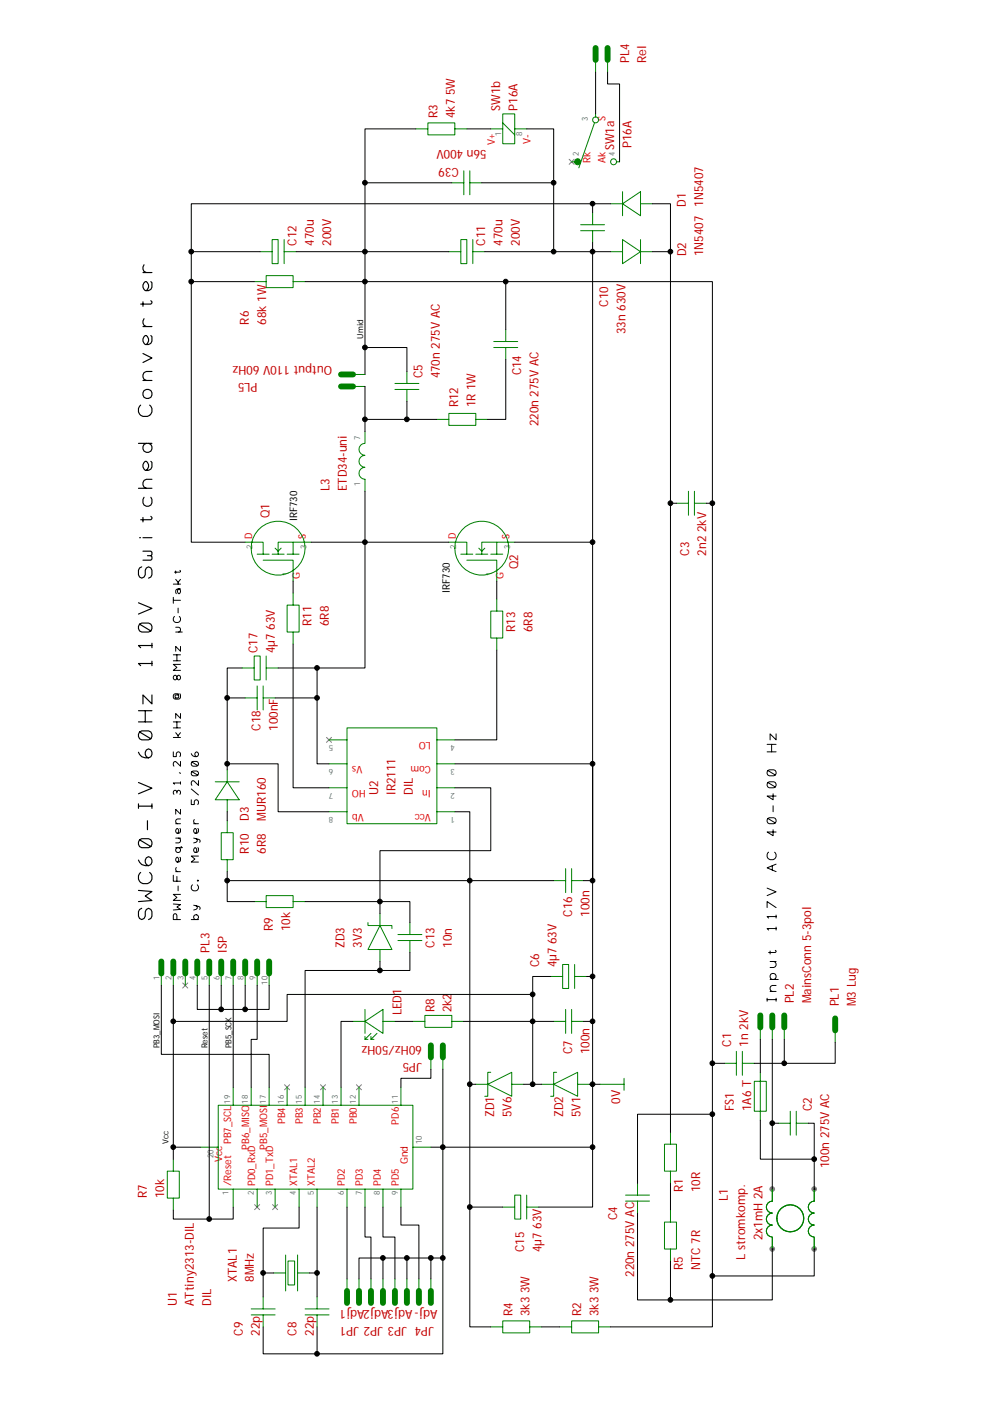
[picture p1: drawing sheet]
<svg xmlns="http://www.w3.org/2000/svg" width="210mm" height="297mm" viewBox="0 0 210 297" stroke-linecap="round" stroke-linejoin="round" font-family="sans-serif">
<g fill="none" stroke="#000" stroke-width=".24">
<path d="M30.3 57.8h1.9M30.5 56.1a1 1 0 0 0 .5 1.7M32 59.7l.2 .2v1l-.2 .5-.5 .2h-.7a1.04 1.04 0 0 1-.5-1 1.04 1.04 0 0 1 .7-.9 1.17 1.17 0 0 1 0 1.9M30.3 75l1.9 .9-1.9 1M30.3 64v.9M30.3 69.2h1.9M30.5 67.6a1.02 1.02 0 0 0 .5 1.6M32 71.1l.2 .3v.9l-.2 .5-.5 .2h-.7a1.04 1.04 0 0 1-.5-1 1.04 1.04 0 0 1 .7-.9 1.17 1.17 0 0 1 0 1.9M32 63.8l.2 .2-.2 .5h-2.2M32.2 78.8h-1.2a.98 .98 0 0 0-.7 .9 .98 .98 0 0 0 .7 1M29.4 94h2.8M29.8 85.9a1.37 1.37 0 0 0 .5 2.4h1a1.36 1.36 0 0 0 .9-1.1 1.36 1.36 0 0 0-.5-1.3"/>
<path d="M30.3 80.7h1.9M31 94a.98 .98 0 0 0-.5 1.5 .98 .98 0 0 0 1.6 0 .98 .98 0 0 0-.6-1.5M32 97.8l.2 .2v1l-.2 .5-.5 .2h-.7a1.04 1.04 0 0 1-.5-1 1.04 1.04 0 0 1 .7-.9 1.17 1.17 0 0 1 0 1.9M29.4 103.5h2.8M29.6 114h.1M30.3 116.9h1.7l.2 .2v.5l-.2 .2M30.3 114h1.9M30.3 109.7v1M30.5 105.4l-.2 .5v.7a.98 .98 0 0 0 1 .8 .98 .98 0 0 0 .9-.8v-.7l-.2-.5M31.3 117.8h.7l.2 .2v.5l-.2 .3h-1.7M32 109.5l.2 .2v.3l-.2 .2h-2.2M32.2 101.6h-1.2a.98 .98 0 0 0-.7 1 .98 .98 0 0 0 .7 .9"/>
<path d="M29.4 127.8l2.8 1.2-2.8 1.2M29.6 132.3l2.4 1.5-.5 .2h-1.4a.99 .99 0 0 1-.8-.9 .99 .99 0 0 1 .8-1h1.4a1.01 1.01 0 0 1 .5 1.7M30.1 120.2l-.5 .2-.2 .5v1l.2 .4 .5 .3 .4-.3 .3-.4v-1l.2-.5 .5-.2 .5 .2 .2 .5v1l-.2 .4-.5 .3M32.2 136.9h-2.8l.4 .4M32.2 136.4v.9M29.4 159.5a1.73 1.73 0 0 0 2.6 .9 1.02 1.02 0 0 0-.5-1.6 .99 .99 0 0 0-.7 .9 .99 .99 0 0 0 .7 1M29.4 153.1h2.8M29.4 150.7h2.8M29.6 155.2l2.4 1.4-.5 .3h-1.4a.99 .99 0 0 1-.8-1 .99 .99 0 0 1 .8-.9h1.4a1.02 1.02 0 0 1 .5 1.6M30.8 150.7v2.4M32.2 147.3v1.9l-1.9-1.9v1.9M32.2 140.7h-2.8l.4 .4"/>
<path d="M32.2 140.2v.9M29.4 165.9l2.8 1.2-2.8 1.2M29.4 170.9h2.8M29.4 170.4v1M29.6 178.1l2.4 1.4-.5 .2h-1.4a.99 .99 0 0 1-.8-.9 .99 .99 0 0 1 .8-1h1.4a1.02 1.02 0 0 1 .5 1.7M31.3 174v1.9M32.2 170.4v1M29.4 188.8l2.8 .2-1.4 1 1.4 .9-2.8 .3M29.4 182.4a1.73 1.73 0 0 0 2.6 .9 1.02 1.02 0 0 0-.5-1.7 .99 .99 0 0 0-.7 1 .99 .99 0 0 0 .7 .9M29.8 185a1.36 1.36 0 0 0-.5 1.3 1.36 1.36 0 0 0 1 1h1a1.34 1.34 0 0 0 .9-1 1.34 1.34 0 0 0-.5-1.3M30.1 192.6l-.5 .2-.2 .5v.9l.2 .5 .5 .3 .4-.3 .3-.5v-.9l.2-.5 .5-.2 .5 .2 .2 .5v.9l-.2 .5-.5 .3"/>
<circle cx="31.3" cy="83.5" r=".99"/>
</g>
<g fill="none" stroke="#000" stroke-width=".21">
<path d="M126.3 15.3v8.9M128.8 15.3v2.5h2.6v16.5M88.2 27.3h-10.8v11.5M95.8 38.8h-18.4v14.6h17.8M99 27.3h5.1M102.2 38.8h15.2v14.6M111.7 27.3h5.7v11.5M40.6 59.7v55.3h11.4M40.6 53.4h14.6M40.6 59.7h13.3M40.6 53.4v6.3M62.8 53.4h14.6v6.3"/>
<path d="M64.7 59.7h12.7M77.4 59.7h29.8v10.2M77.4 59.7v19.7M102.8 53.4h26.7M107.2 59.7h43.8v47h-1.2M125.6 45.1v-1.9h-85v10.2M125.6 51.5v135.2M125.6 43.2h3.9M138.3 43.2h3.9v10.2h-3.9M142.2 53.4v53.3M77.4 73.7h8.9v5.1M107.2 76.2v12.7h-3.8"/>
<path d="M77.4 81.9v7M86.3 88.9h-8.9v2.6M86.3 85.1v3.8h6.3M66 115h29.2M77.4 104.2v37.4h-18.4M109.1 115h16.5M143.4 106.7h-1.2v133.4M151 106.7v118.7h2.6M36.7 138.8h1.6M36.7 127.3h1.6M36.7 126.6v1.3M36.7 123.8h1.6"/>
<path d="M37 130.7a.72 .72 0 0 0-.3 .7 .72 .72 0 0 0 .6 .6h.5a.72 .72 0 0 0 .5-.6 .72 .72 0 0 0-.3-.7M37.3 133h.6a.52 .52 0 0 1 .4 .5 .52 .52 0 0 1-.4 .5M37.3 122.8l.5 .7v.3M37.3 134h1.4M37.3 121.1v.5M37.5 138.8v1.3M37.8 128.9v1M37.9 124.9a.56 .56 0 0 0-.3 .5 .56 .56 0 0 0 .4 .5 .62 .62 0 0 0 0-1l-.6 .1-.1 .2 .1 .7M38 124.9h.3M38.1 120.9l.2 .2-.2 .2h-1.1M38.3 137.1v1l-1-1v1M38.3 122.8l-.5 .7"/>
<path d="M62.1 136.5v30.5h7.7M62.1 123.2v2.6M105.3 137.8v19.1h-8.9M105.3 123.2v3.8M36.7 159.4v1h.7v-.6l.4-.4 .3 .1 .2 .3-.2 .6M36.7 156.4h1.6M36.7 154.3h1.6M36.7 153.1h1.6M36.7 140.1h1.6M37.3 155.3l.5 .7v.4M37.5 143.5l.4-.3a.52 .52 0 0 1 .4 .5 .52 .52 0 0 1-.4 .5l-.4-.4-.4 .4a.52 .52 0 0 1-.4-.5 .52 .52 0 0 1 .4-.5l.3 .1 .1 .5M37.5 153.1v1.2"/>
<path d="M38.1 147.1l.2 .2-.2 .8-.2 .1-1-.1-.2-.3 .2-.6 .2-.1 .8 .1-.8 .3 .2 .5 .6-.2-.1-.5M38.3 151.3v1l-1-1v1M38.3 140.9h-1.6l.8 .6-.8 .6h1.6M38.3 155.3l-.5 .7M40.6 159.8a.84 .84 0 0 0 .6 .6 .84 .84 0 0 0 .9-.4l-.2-.5-.2-.1a.52 .52 0 0 0-.4 .5 .52 .52 0 0 0 .4 .5M48.2 148h3.8M51.4 141.6h-3.2v20.3M58.3 148h8.9M67.2 141.6v20.3h2.6M162.6 159.4h1.9M162.6 157.8h1.9M163.6 157.8v1.6"/>
<path d="M164.5 155.6v1.3l-1.2-1.3v1.3M37.3 177.7h1M37.3 174.6h1M37.5 168.2l.1-.5 .3-.2a.54 .54 0 0 1 .2 .9M37.5 167.9l-.4-.4a.54 .54 0 0 0-.2 .9M37.6 179.7a.52 .52 0 0 0-.3 .8 .52 .52 0 0 0 .9 0 .52 .52 0 0 0-.3-.8M37.9 177.7a.52 .52 0 0 1 .4 .5 .52 .52 0 0 1-.4 .5h-.6M38 163.9l.3 .1M38.1 175.7l.2 .1-.2 .8-.6 .1a.56 .56 0 0 1-.3-.6 .56 .56 0 0 1 .4-.4 .62 .62 0 0 1 0 1M38.3 173.6h-.7a.52 .52 0 0 0-.4 .5 .52 .52 0 0 0 .4 .5M38.3 171.6v1l-1-1v1M38.3 166h-1.6l.3 .3"/>
<path d="M38.3 161.4v1.1l-1.2-1.1-.4 .4 .2 .7M38.3 165.8v.5M38.4 179.5l.3 .2h-1.4M40.6 169.6v1h.6v-.7l.4-.3 .3 .1 .2 .2-.2 .7M40.6 167.3l1.5 1.3M40.7 163.6l1.2 .8-1 .1a.52 .52 0 0 1-.4-.5 .52 .52 0 0 1 .4-.5h.8a.52 .52 0 0 1 .2 .9M40.7 161.6l1.2 .7-1 .2a.52 .52 0 0 1-.4-.6 .52 .52 0 0 1 .4-.5h.8a.52 .52 0 0 1 .2 .9M41.1 177.7l.5 .1 .2 .3v.2l-.2 .3-.5 .1M41.1 174.6h1M41.2 173.8a.54 .54 0 0 0 .2 .8M41.6 177.8l.7 .3 .2 .2-.2 .3M41.9 179.7l.2 .2-.2 .7-.6 .1a.56 .56 0 0 1-.3-.5 .56 .56 0 0 1 .4-.5 .62 .62 0 0 1 0 1"/>
<path d="M41.9 175.7l.2 .1-.2 .8-.6 .1a.56 .56 0 0 1-.3-.6 .56 .56 0 0 1 .4-.4 .62 .62 0 0 1 0 1M42.1 165.5v1l-1.2-1-.3 .4 .1 .6M48.2 161.9h10.8v10.2h10.8M48.2 161.9v1.3M48.2 172.1v1.9M96.4 172.1h3.2v14.6h17.8M96.4 167h7.7v13.4h-23.5v10.8h-15.9M96.4 161.9h29.2M162.8 173.5l1.6 1-.3 .1h-1a.66 .66 0 0 1-.5-.6 .66 .66 0 0 1 .5-.6h1a.65 .65 0 0 1 .3 1.1M162.8 165.9l1.6 1-.3 .1h-1a.66 .66 0 0 1-.5-.6 .66 .66 0 0 1 .5-.6h1a.66 .66 0 0 1 .3 1.1M162.8 163.4l1.6 .9-.3 .2h-1a.66 .66 0 0 1-.5-.6 .66 .66 0 0 1 .5-.7h1a.65 .65 0 0 1 .3 1.1M163.9 175.9v1.3l-1.3-.8h1.9"/>
<path d="M163.9 168.3v1.3l-1.3-.8h1.9M163.9 170.8v1.3M36.7 191.7l1.6 .1-.8 .5 .8 .5-1.6 .1M36.7 185.6v1.2h1.6M37.3 184.8h1M37.4 183.9a.54 .54 0 0 0 .2 .9M37.5 195v-.9l-.4-.4-.4 .4v.9h1.6M37.5 185.8v1M37.8 187.9v1M38.1 181.8l.2 .1-.2 .7-.6 .2a.56 .56 0 0 1-.3-.6 .56 .56 0 0 1 .4-.4 .62 .62 0 0 1 0 1M38.3 189.6h-1.6l.8 .7-.8 .6h1.6M40.6 195h1.5"/>
<path d="M40.8 187.6a.72 .72 0 0 0-.3 .7 .72 .72 0 0 0 .6 .6h.5a.72 .72 0 0 0 .5-.6 .72 .72 0 0 0-.3-.7M41.1 191.9l.5 .1 .2 .3v.3l-.2 .2-.5 .1M41.4 195a.52 .52 0 0 1-.3-.8 .52 .52 0 0 1 .9 0 .52 .52 0 0 1-.3 .8M41.6 192l.7 .3 .2 .3-.2 .2M41.9 186.6l.2 .1-.2 .1zM42.1 181.5h-1.5l.7 .6-.7 .7h1.5M48.2 184.8v1.9M53.9 191.2h-5.7v-4.5h51.4v43.2h1.3M80.6 193.7v-2.5h6.3v4.4M123.7 186.7h1.9M125.6 186.7v-24.8v45.1M162.6 192.4v-1.2l1.9 1.2"/>
<path d="M162.6 188.3l1.9 .8-1.9 .8M163 180.7a.91 .91 0 0 0-.4 .9 .91 .91 0 0 0 .7 .7h.6a.91 .91 0 0 0 .7-.7 .91 .91 0 0 0-.4-.9M163.7 183.5v1M164.5 196.9h-1.9l.4 .3M164.5 194.3h-1.9l.4 .3M164.5 183.2l-1.9 .8 1.9 .8M164.5 194v.6M164.5 196.6v.6M34.2 208.9v14.6h22.9v7M36.7 208.9v7.7M41.8 208.9v5.1h10.2M44.4 208.9v49.6"/>
<path d="M46.9 208.9v5.1M49.4 208.9v21.6M52 208.9v5.1M54.5 208.9v11.5h-1.2v10.1M57.1 208.9v5.1h-5.1M74.8 216.6h-2.5v13.9M80.6 203.9v1.9h-15.9v24.7M83.7 216.6h3.8M86.9 202v3.8h-6.3M98.3 216.6h19.1M112.9 210.8h-52v5.8h-24.2v26.6M112.9 210.8v19.1h-1.9"/>
<path d="M116.8 207h-3.9v3.8M124.4 207h1.2M125.6 207v9.6h-1.9M125.6 216.6v26.6M162.6 211.9h1.9M162.6 211.6v.7M163.3 210.2h1.2M163.3 207.7h1.7M163.3 203.9h1.2M163.3 201.6v.7M164.1 203.9a.65 .65 0 0 1 .5 .6 .65 .65 0 0 1-.5 .6h-.8M164.4 201.5l.1 .1-.1 .4h-1.4"/>
<path d="M164.5 208.9h-.8a.66 .66 0 0 0-.4 .7 .66 .66 0 0 0 .4 .6M164.5 211.6v.7M91.4 226.7v1.9h-6.4v1.9M93.9 226.7v16.5h31.7M99.6 229.9v26M112.9 229.9h2M125 229.9h2.2M151 236.2h-15.8v14.6M151 236.2v45.1h-21.5M151 225.4v10.8M161.2 237.5v8.3h11.4M161.2 220.4v7"/>
<path d="M163.7 220.4v31.7M163.7 238.1h1.3M166.3 220.4v5h-6.4M171.4 238.1h1.2v7.7M177.1 221v4.4h-10.8M42.5 243.2h-5.8v2.6M49.4 255.9v2.6h-12.7v-1.9M63.4 255.9v4.5h-7.6v9.5h2.2M67.2 255.9v14h-1.6M73.6 255.9v15.3M77.4 255.9v6.4h1.3v8.9M81.2 255.9v6.4h2.5v8.9"/>
<path d="M85 255.9v3.8h3.8v11.5M91.4 243.2h2.5v23.5M99.6 255.9v25.4h4.5M99.6 255.9h7M125.6 243.2v12.7h-11.4M135.2 257.2v18.4h7M142.2 250.8v5.8M172.6 252.1h.1M172.6 245.8v6.3M55.8 269.9v5.1M67.2 269.9v5.1M81.2 266.7h-5.1v4.5"/>
<path d="M86.3 266.7h-5.1v4.5M91.4 266.7h-5.1v4.5M93.9 266.7h-2.5v4.5M93.9 266.7v20.3h-38.1v-5.7M163.7 264.8v10.8h-21.5v-8.2M163.7 264.8h.1M172.6 264.8v5.7h-21.6M172.6 264.8h.1M67.2 281.3v5.7M114.9 281.3h3.8"/>
<circle cx="163.9" cy="207" r=".66"/>
</g>
<g fill="none" stroke="#008000" stroke-width=".21">
<path d="M126.3 12.7v2.6M128.8 12.7v2.6M88.2 27.3h2.5M90.7 26.1h5.7v2.5h-5.7zM95.8 38.8h2.5M96.4 27.3h2.6M98.3 36.2v5.1M99.6 36.2v5.1M99.6 38.8h2.6M104.1 27.3h2.5M106.6 24.2h2.5v6.3h-2.5zM106.6 26.1l2.5 2.5"/>
<path d="M109.1 27.3h2.6M121.2 34.3h.6a.64 .64 0 0 0 .9 .6 .64 .64 0 0 0 .3-1 .64 .64 0 0 0-1.1 .1l-.1 .3M126.1 26l-3.4 9.6M126.3 24.2v.6a.64 .64 0 0 0-.6 .8 .64 .64 0 0 0 1 .3 .64 .64 0 0 0-.1-1l-.3-.1M130.7 34.3a.64 .64 0 0 1-.8 .6 .64 .64 0 0 1-.3-1 .64 .64 0 0 1 1 .1l.1 .3h.7M53.9 59.7h2.5M55.2 53.4h2.5M56.4 58.4h5.7v2.6h-5.7zM57.7 50.8h1.3v5.1h-1.3zM60.2 50.8v5.1M60.2 53.4h2.6M62.1 59.7h2.6"/>
<path d="M95.2 53.4h2.5M97.7 50.8h1.3v5.1h-1.3zM100.2 53.4h2.6M100.2 50.8v5.1M123.1 48.9h5.1M123.1 47.6h5.1M125.6 45.1v2.5M125.6 48.9v2.6M129.5 53.4h2.5M129.5 43.2h2.5M132 50.8l3.8 2.6-3.8 2.5zM132 43.2l3.8-2.6v5.1z"/>
<path d="M132 40.6v5.1M135.8 53.4h2.5M135.8 50.8v5.1M135.8 43.2h2.5M74.8 79.4h2.6M86.3 78.8v2.5M104.7 73.7h5.1M104.7 72.4h5.1M107.2 69.9v2.5M107.2 73.7v2.5M74.8 81.9h2.6M77.4 91.5v2.5a1.27 1.27 0 0 0-1.3 1.3 1.27 1.27 0 0 0 1.3 1.2 1.27 1.27 0 0 0-1.3 1.3 1.27 1.27 0 0 0 1.3 1.3 1.27 1.27 0 0 0-1.3 1.3 1.27 1.27 0 0 0 1.3 1.2v2.6"/>
<path d="M83.7 82.6h5.1M83.7 81.3h5.1M86.3 82.6v2.5M92.6 88.9h2.6M95.2 87.7h5.7v2.5h-5.7zM100.9 88.9h2.5M52 115h3.8v2.5M54.5 117.5h2.6M55.8 118.8h6.3v4.4M57.7 117.5h2.5M58.3 116.2l.7 .7 .6-.7M60.9 117.5h2.5"/>
<path d="M62.1 115v2.5M66 115h-7v2.5M95.2 115h3.8v2.5M97.7 117.5h2.5M99 118.8h6.3v4.4M100.9 117.5h2.5M101.5 116.2l.7 .7 .6-.7M104.1 117.5h2.5M105.3 115v2.5M109.1 115h-6.9v2.5M143.4 106.7h2.6M146 104.2v5"/>
<path d="M147.2 104.2v5M147.2 106.7h2.6M53.9 139.1h1.3v5.1h-1.3zM56.4 139.1v5.1M60.9 128.3h2.5v5.7h-2.5zM62.1 125.8v2.5M62.1 134v2.5M104.1 129.6h2.5v5.7h-2.5zM105.3 127v2.6M105.3 135.3v2.5M51.4 141.6h2.5M52 148h2.5"/>
<path d="M54.5 145.4v5.1M55.8 145.4v5.1M55.8 148h2.5M56.4 141.6h2.6M69.8 156.9h3.8M73.6 154.3h19v20.3h-19zM92.6 156.9h3.8M45.6 165.8h5.1M46.9 176.6h2.5v5.7h-2.5zM48.2 165.8l2.5 3.8h-5.1zM48.2 163.2v2.6M48.2 169.6v2.5"/>
<path d="M48.2 174v2.6M69.8 172.1h3.8M69.8 167h3.8M69.8 161.9h3.8M92.6 172.1h3.8M92.6 167h3.8M92.6 161.9h3.8M48.2 182.3v2.5M53.9 191.2h2.5M56.4 189.9h5.7v2.5h-5.7zM62.1 191.2h2.6M78 195.6v.6h5.1v.7"/>
<path d="M80.6 193.7v2.5l-2.6 5.1h5.1l-2.5-5.1M84.4 198.1h5.1M84.4 199.4h5.1M86.9 195.6v2.5M86.9 199.4v2.6M117.4 186.7h2.5M119.9 184.2v5.1M121.2 184.2v5.1M121.2 186.7h2.5M34.2 206.4v2.5M36.7 206.4v2.5M39.3 206.4v2.5"/>
<path d="M41.8 206.4v2.5M44.4 206.4v2.5M46.9 206.4v2.5M49.4 206.4v2.5M52 206.4v2.5M54.5 206.4v2.5M57.1 206.4v2.5M74.8 216.6h2.6M77.4 216.6l3.8-2.6v5.1zM77.4 214v5.1M77.4 219.7v.7M78.7 219.1l-1.3 1.3h.6"/>
<path d="M78.7 219.7v.7M79.9 219.1l-1.2 1.3h.6M80.6 201.3v2.6M81.2 216.6h2.5M87.5 216.6h2.6M90.1 215.3h5.7v2.5h-5.7zM95.8 216.6h2.5M116.8 207h2.5M117.4 216.6h2.5M119.3 204.5h1.3v5.1h-1.3zM119.9 214v5.1M121.2 214v5.1"/>
<path d="M121.2 216.6h2.5M121.8 204.5v5.1M121.8 207h2.6M161.2 217.8v2.6M163.7 217.8v2.6M166.3 217.8v2.6M177.1 218.5v2.5M46.3 234.3h41.2v17.8h-41.2zM49.4 230.5v3.8M53.3 230.5v3.8M57.1 230.5v3.8M60.9 230.5v3.8"/>
<path d="M64.7 230.5v3.8M68.5 230.5v3.8M72.3 230.5v3.8M76.1 230.5v3.8M85 230.5v3.8M91.4 224.2v2.5M93.9 224.2v2.5M100.9 229.9h2.5l5.1 2.5v-5l-5.1 2.5M104.1 227.4h-.7v5h-.6M108.5 229.9h2.5M114.9 229.9h2.5l5.1 2.5v-5l-5.1 2.5M118 227.4h-.6v5h-.6"/>
<path d="M122.5 229.9h2.5M127.2 229.9h5.1M132.3 228.6v2.6M153.6 225.4h2.5M156.1 222.9v5.1M157.4 222.9v5.1M157.4 225.4h2.5M159.9 229.3h2.6v6.3h-2.6zM161.2 227.4v10.1M165 238.1h2.6M167.6 235.6v5.1M168.8 235.6v5.1"/>
<path d="M168.8 238.1h2.6M35.5 248.3h2.5v5.7h-2.5zM36.7 245.8v2.5M36.7 254v2.6M42.5 243.2h3.8M49.4 252.1v3.8M54.5 252.1v3.8M58.3 252.1v3.8M63.4 252.1v3.8M67.2 252.1v3.8M73.6 252.1v3.8M77.4 252.1v3.8"/>
<path d="M81.2 252.1v3.8M85 252.1v3.8M87.5 243.2h3.9M106.6 255.9h2.5M109.1 253.4h1.3v5.1h-1.3zM111.7 253.4v5.1M111.7 255.9h2.5M132.6 254.7h5.1M132.6 253.4h5.1M135.2 250.8v2.6M135.2 254.7v2.5M140.9 259.1h2.5v5.7h-2.5z"/>
<path d="M140.9 242.6h2.5v5.7h-2.5zM142.2 240.1v2.5M142.2 248.3v2.5M142.2 256.6v2.5M163.7 252.1v2.6a1.27 1.27 0 0 0-1.2 1.2 1.27 1.27 0 0 0 1.2 1.3 1.27 1.27 0 0 0-1.2 1.3 1.27 1.27 0 0 0 1.2 1.2 1.27 1.27 0 0 0-1.2 1.3 1.27 1.27 0 0 0 1.2 1.3v2.5M172.6 252.1v2.6a1.27 1.27 0 0 0-1.2 1.2 1.27 1.27 0 0 0 1.2 1.3 1.27 1.27 0 0 0-1.2 1.3 1.27 1.27 0 0 0 1.2 1.2 1.27 1.27 0 0 0-1.2 1.3 1.27 1.27 0 0 0 1.2 1.3v2.5M53.3 278.8h5M53.3 277.5h5M55.8 275v2.5M55.8 278.8v2.5M58 269.9h2.6M60.6 266.1v7.6"/>
<path d="M61.1 267.4h1.4v5h-1.4zM63.1 266.1v7.6M63.1 269.9h2.5M64.7 278.8h5.1M64.7 277.5h5.1M67.2 275v2.5M67.2 278.8v2.5M73.6 271.2v2.5M76.1 271.2v2.5M78.7 271.2v2.5M81.2 271.2v2.5M83.7 271.2v2.5"/>
<path d="M86.3 271.2v2.5M88.8 271.2v2.5M91.4 271.2v2.5M142.2 264.8v2.6M104.1 281.3h2.5M106.6 280.1h5.7v2.5h-5.7zM112.3 281.3h2.6M118.7 281.3h2.5M121.2 280.1h5.7v2.5h-5.7zM126.9 281.3h2.6"/>
<circle cx="59" cy="116.2" r="5.7"/>
<circle cx="102.1" cy="116.2" r="5.7"/>
</g>
<g fill="none" stroke="#808080" stroke-width=".21">
<path d="M120.7 33.8l1 1M121.7 33.8l-1 1M69.2 156.3l1.1 1.1M70.3 156.3l-1.1 1.1M38.7 208.4l1.1 1.1M39.8 208.4l-1.1 1.1M60.3 230l1.1 1.1M61.4 230l-1.1 1.1M67.9 230l1.1 1.1M69 230l-1.1 1.1M75.6 230l1 1.1M76.6 230l-1 1.1"/>
<path d="M54 255.4l1.1 1.1M55.1 255.4l-1.1 1.1M57.8 255.4l1.1 1.1M58.9 255.4l-1.1 1.1"/>
</g>
<g fill="none" stroke="#008000" stroke-width="1.3">
<path d="M126.3 10.2v2.5M128.8 10.2v2.5M122.5 34.3h.1M72.3 79.4h2.5M72.3 81.9h2.5M34.2 203.9v2.5M36.7 203.9v2.5M39.3 203.9v2.5M41.8 203.9v2.5M44.4 203.9v2.5M46.9 203.9v2.5M49.4 203.9v2.5"/>
<path d="M52 203.9v2.5M54.5 203.9v2.5M57.1 203.9v2.5M161.2 215.3v2.5M163.7 215.3v2.5M166.3 215.3v2.5M177.1 215.9v2.6M91.4 221.6v2.6M93.9 221.6v2.6M73.6 273.7v2.5M76.1 273.7v2.5M78.7 273.7v2.5"/>
<path d="M81.2 273.7v2.5M83.7 273.7v2.5M86.3 273.7v2.5M88.8 273.7v2.5M91.4 273.7v2.5"/>
</g>
<g fill="#808080" stroke="#808080" stroke-width=".21">
<circle cx="163.7" cy="252.1" r=".5"/>
<circle cx="163.7" cy="264.8" r=".5"/>
<circle cx="172.6" cy="252.1" r=".5"/>
<circle cx="172.6" cy="264.8" r=".5"/>
</g>
<circle cx="167.6" cy="258.3" r="2.86" fill="none" stroke="#008000" stroke-width=".24"/>
<g fill="#000" stroke="#000" stroke-width=".21">
<circle cx="77.4" cy="38.7" r=".5"/>
<circle cx="117.4" cy="38.7" r=".5"/>
<circle cx="40.5" cy="59.7" r=".5"/>
<circle cx="40.5" cy="53.3" r=".5"/>
<circle cx="77.4" cy="53.3" r=".5"/>
<circle cx="77.4" cy="59.7" r=".5"/>
<circle cx="107.2" cy="59.7" r=".5"/>
<circle cx="117.4" cy="53.3" r=".5"/>
<circle cx="125.6" cy="53.3" r=".5"/>
<circle cx="125.6" cy="43.2" r=".49"/>
<circle cx="142.1" cy="53.3" r=".5"/>
<circle cx="77.4" cy="73.7" r=".5"/>
<circle cx="77.4" cy="88.9" r=".5"/>
<circle cx="86.3" cy="88.9" r=".5"/>
<circle cx="77.4" cy="114.9" r=".5"/>
<circle cx="125.6" cy="114.9" r=".5"/>
<circle cx="142.1" cy="106.7" r=".5"/>
<circle cx="151" cy="106.7" r=".5"/>
<circle cx="48.2" cy="148" r=".5"/>
<circle cx="67.2" cy="148" r=".5"/>
<circle cx="67.2" cy="141.6" r=".5"/>
<circle cx="48.2" cy="161.9" r=".5"/>
<circle cx="125.6" cy="161.9" r=".5"/>
<circle cx="48.2" cy="186.7" r=".5"/>
<circle cx="80.5" cy="191.1" r=".5"/>
<circle cx="99.6" cy="186.7" r=".5"/>
<circle cx="125.6" cy="186.7" r=".5"/>
<circle cx="36.7" cy="216.5" r=".5"/>
<circle cx="46.9" cy="214" r=".5"/>
<circle cx="52" cy="214" r=".5"/>
<circle cx="80.5" cy="205.7" r=".5"/>
<circle cx="112.9" cy="216.5" r=".5"/>
<circle cx="112.9" cy="210.8" r=".5"/>
<circle cx="125.6" cy="216.5" r=".5"/>
<circle cx="125.6" cy="207" r=".5"/>
<circle cx="99.6" cy="229.9" r=".5"/>
<circle cx="112.9" cy="229.9" r=".5"/>
<circle cx="125.6" cy="229.9" r=".5"/>
<circle cx="151" cy="225.4" r=".5"/>
<circle cx="151" cy="236.2" r=".5"/>
<circle cx="163.7" cy="238.1" r=".5"/>
<circle cx="166.3" cy="225.4" r=".5"/>
<circle cx="36.7" cy="243.2" r=".5"/>
<circle cx="44.4" cy="258.5" r=".5"/>
<circle cx="93.9" cy="243.2" r=".5"/>
<circle cx="99.6" cy="255.9" r=".5"/>
<circle cx="125.6" cy="243.2" r=".5"/>
<circle cx="172.6" cy="245.8" r=".5"/>
<circle cx="55.8" cy="269.9" r=".5"/>
<circle cx="67.2" cy="269.9" r=".5"/>
<circle cx="81.2" cy="266.7" r=".5"/>
<circle cx="86.3" cy="266.7" r=".5"/>
<circle cx="91.3" cy="266.7" r=".5"/>
<circle cx="93.9" cy="266.7" r=".5"/>
<circle cx="142.1" cy="275.6" r=".5"/>
<circle cx="151" cy="270.5" r=".5"/>
<circle cx="67.2" cy="287" r=".5"/>
</g>
<g font-size="2.6" fill="#c00000">
<text x="133.4" y="13.3" transform="rotate(-90 133.4 13.3)">PL4</text>
<text x="137" y="13.3" transform="rotate(-90 137 13.3)">Rel</text>
<text x="106.1" y="23.5" transform="rotate(-90 106.1 23.5)">SW1b</text>
<text x="109.7" y="23.5" transform="rotate(-90 109.7 23.5)">P16A</text>
<text x="92.8" y="25" transform="rotate(-90 92.8 25)">R3</text>
<text x="96.4" y="25" transform="rotate(-90 96.4 25)">4k7 5W</text>
<text x="97.3" y="35.5" transform="rotate(-180 97.3 35.5)">C39</text>
<text x="103.2" y="31.9" transform="rotate(-180 103.2 31.9)">56n 400V</text>
<text x="130.2" y="31.8" transform="rotate(-90 130.2 31.8)">SW1a</text>
<text x="133.9" y="31.4" transform="rotate(-90 133.9 31.4)">P16A</text>
<text x="145.4" y="43.8" transform="rotate(-90 145.4 43.8)">D1</text>
<text x="149.1" y="43.8" transform="rotate(-90 149.1 43.8)">1N5407</text>
<text x="62.9" y="52.1" transform="rotate(-90 62.9 52.1)">C12</text>
<text x="66.5" y="52.1" transform="rotate(-90 66.5 52.1)">470u</text>
<text x="70.2" y="52.1" transform="rotate(-90 70.2 52.1)">200V</text>
<text x="102.9" y="52.1" transform="rotate(-90 102.9 52.1)">C11</text>
<text x="106.6" y="52.1" transform="rotate(-90 106.6 52.1)">470u</text>
<text x="110.2" y="52.1" transform="rotate(-90 110.2 52.1)">200V</text>
<text x="145.5" y="54.3" transform="rotate(-90 145.5 54.3)">D2</text>
<text x="149.1" y="54.3" transform="rotate(-90 149.1 54.3)">1N5407</text>
<text x="128.9" y="65" transform="rotate(-90 128.9 65)">C10</text>
<text x="52.7" y="68.8" transform="rotate(-90 52.7 68.8)">R6</text>
<text x="56.4" y="68.8" transform="rotate(-90 56.4 68.8)">68k 1W</text>
<text x="132.6" y="70.9" transform="rotate(-90 132.6 70.9)">33n 630V</text>
<text x="70.4" y="77.6" transform="rotate(-180 70.4 77.6)">Output 110V 60Hz</text>
<text x="54.6" y="81.2" transform="rotate(-180 54.6 81.2)">PL5</text>
<text x="89.6" y="80.2" transform="rotate(-90 89.6 80.2)">C5</text>
<text x="93.2" y="80.2" transform="rotate(-90 93.2 80.2)">470n 275V AC</text>
<text x="110.5" y="79.6" transform="rotate(-90 110.5 79.6)">C14</text>
<text x="97.2" y="86.4" transform="rotate(-90 97.2 86.4)">R12</text>
<text x="100.8" y="86.4" transform="rotate(-90 100.8 86.4)">1R 1W</text>
<text x="114.2" y="90.4" transform="rotate(-90 114.2 90.4)">220n 275V AC</text>
<text x="69.9" y="104.2" transform="rotate(-90 69.9 104.2)">L3</text>
<text x="73.5" y="104.2" transform="rotate(-90 73.5 104.2)">ETD34-uni</text>
<text x="57.2" y="109.9" transform="rotate(-90 57.2 109.9)">Q1</text>
<text x="146.1" y="117.8" transform="rotate(-90 146.1 117.8)">C3</text>
<text x="149.8" y="117.8" transform="rotate(-90 149.8 117.8)">2n2 2kV</text>
<text x="109.9" y="120.7" transform="rotate(-90 109.9 120.7)">Q2</text>
<text x="66.1" y="132.7" transform="rotate(-90 66.1 132.7)">R11</text>
<text x="69.7" y="132.7" transform="rotate(-90 69.7 132.7)">6R8</text>
<text x="109.2" y="134" transform="rotate(-90 109.2 134)">R13</text>
<text x="112.9" y="134" transform="rotate(-90 112.9 134)">6R8</text>
<text x="54.6" y="138.5" transform="rotate(-90 54.6 138.5)">C17</text>
<text x="58.3" y="138.5" transform="rotate(-90 58.3 138.5)">4µ7 63V</text>
<text x="55.3" y="155" transform="rotate(-90 55.3 155)">C18</text>
<text x="58.9" y="155" transform="rotate(-90 58.9 155)">100nF</text>
<text x="80.2" y="168.5" transform="rotate(-90 80.2 168.5)">U2</text>
<text x="83.9" y="168.5" transform="rotate(-90 83.9 168.5)">IR2111</text>
<text x="87.5" y="168.5" transform="rotate(-90 87.5 168.5)">DIL</text>
<text x="52.7" y="174" transform="rotate(-90 52.7 174)">D3</text>
<text x="56.4" y="174" transform="rotate(-90 56.4 174)">MUR160</text>
<text x="52.7" y="181" transform="rotate(-90 52.7 181)">R10</text>
<text x="56.4" y="181" transform="rotate(-90 56.4 181)">6R8</text>
<text x="57.8" y="197.5" transform="rotate(-90 57.8 197.5)">R9</text>
<text x="61.5" y="197.5" transform="rotate(-90 61.5 197.5)">10k</text>
<text x="121.3" y="194.3" transform="rotate(-90 121.3 194.3)">C16</text>
<text x="125" y="194.3" transform="rotate(-90 125 194.3)">100n</text>
<text x="44.4" y="202" transform="rotate(-90 44.4 202)">PL3</text>
<text x="48.1" y="202" transform="rotate(-90 48.1 202)">ISP</text>
<text x="73.1" y="201" transform="rotate(-90 73.1 201)">ZD3</text>
<text x="76.7" y="201" transform="rotate(-90 76.7 201)">3V3</text>
<text x="92.1" y="200.9" transform="rotate(-90 92.1 200.9)">C13</text>
<text x="95.8" y="200.9" transform="rotate(-90 95.8 200.9)">10n</text>
<text x="114.3" y="205.1" transform="rotate(-90 114.3 205.1)">C6</text>
<text x="118" y="205.1" transform="rotate(-90 118 205.1)">4µ7 63V</text>
<text x="85.1" y="215.3" transform="rotate(-90 85.1 215.3)">LED1</text>
<text x="92.1" y="214.7" transform="rotate(-90 92.1 214.7)">R8</text>
<text x="95.8" y="214.7" transform="rotate(-90 95.8 214.7)">2k2</text>
<text x="168.3" y="212.7" transform="rotate(-90 168.3 212.7)">PL2</text>
<text x="172" y="212.7" transform="rotate(-90 172 212.7)">MainsConn 5-3pol</text>
<text x="177.8" y="213.4" transform="rotate(-90 177.8 213.4)">PL1</text>
<text x="181.5" y="213.4" transform="rotate(-90 181.5 213.4)">M3 Lug</text>
<text x="89.5" y="221.7" transform="rotate(-180 89.5 221.7)">60Hz/50Hz</text>
<text x="155" y="221.9" transform="rotate(-90 155 221.9)">C1</text>
<text x="158.6" y="221.9" transform="rotate(-90 158.6 221.9)">1n 2kV</text>
<text x="89.5" y="225.4" transform="rotate(-180 89.5 225.4)">JP5</text>
<text x="121.3" y="223.5" transform="rotate(-90 121.3 223.5)">C7</text>
<text x="125" y="223.5" transform="rotate(-90 125 223.5)">100n</text>
<text x="104.8" y="236.9" transform="rotate(-90 104.8 236.9)">ZD1</text>
<text x="108.5" y="236.9" transform="rotate(-90 108.5 236.9)">5V6</text>
<text x="119.4" y="236.9" transform="rotate(-90 119.4 236.9)">ZD2</text>
<text x="123.1" y="236.9" transform="rotate(-90 123.1 236.9)">5V1</text>
<text x="131.5" y="234" transform="rotate(-90 131.5 234)">0V</text>
<text x="155.6" y="235.6" transform="rotate(-90 155.6 235.6)">FS1</text>
<text x="159.3" y="235.6" transform="rotate(-90 159.3 235.6)">1A6 T</text>
<text x="172.1" y="235.6" transform="rotate(-90 172.1 235.6)">C2</text>
<text x="175.8" y="247.7" transform="rotate(-90 175.8 247.7)">100n 275V AC</text>
<text x="31.1" y="254" transform="rotate(-90 31.1 254)">R7</text>
<text x="34.8" y="254" transform="rotate(-90 34.8 254)">10k</text>
<text x="144.8" y="252.8" transform="rotate(-90 144.8 252.8)">R1</text>
<text x="148.5" y="252.8" transform="rotate(-90 148.5 252.8)">10R</text>
<text x="154.3" y="254.7" transform="rotate(-90 154.3 254.7)">L1</text>
<text x="130.8" y="258.7" transform="rotate(-90 130.8 258.7)">C4</text>
<text x="161.6" y="263" transform="rotate(-90 161.6 263)">2x1mH 2A</text>
<text x="111.1" y="265.5" transform="rotate(-90 111.1 265.5)">C15</text>
<text x="114.8" y="265.5" transform="rotate(-90 114.8 265.5)">4µ7 63V</text>
<text x="144.8" y="269.3" transform="rotate(-90 144.8 269.3)">R5</text>
<text x="148.5" y="269.3" transform="rotate(-90 148.5 269.3)">NTC 7R</text>
<text x="158" y="267.1" transform="rotate(-90 158 267.1)">L stromkomp.</text>
<text x="50.2" y="271.8" transform="rotate(-90 50.2 271.8)">XTAL1</text>
<text x="53.8" y="271.8" transform="rotate(-90 53.8 271.8)">8MHz</text>
<text x="134.5" y="270.7" transform="rotate(-90 134.5 270.7)">220n 275V AC</text>
<text x="37.5" y="276.9" transform="rotate(-90 37.5 276.9)">U1</text>
<text x="41.1" y="276.9" transform="rotate(-90 41.1 276.9)">ATtiny2313-DIL</text>
<text x="44.8" y="276.9" transform="rotate(-90 44.8 276.9)">DIL</text>
<text x="92" y="281.3" transform="rotate(-180 92 281.3)">JP4 JP3 JP2 JP1</text>
<text x="92.8" y="277.6" transform="rotate(-180 92.8 277.6)">Adj-Adj3Adj2Adj1</text>
<text x="108.6" y="279" transform="rotate(-90 108.6 279)">R4</text>
<text x="112.3" y="279" transform="rotate(-90 112.3 279)">3k3 3W</text>
<text x="123.2" y="279" transform="rotate(-90 123.2 279)">R2</text>
<text x="126.9" y="279" transform="rotate(-90 126.9 279)">3k3 3W</text>
<text x="51.5" y="283.2" transform="rotate(-90 51.5 283.2)">C9</text>
<text x="55.1" y="283.2" transform="rotate(-90 55.1 283.2)">22p</text>
<text x="62.9" y="283.2" transform="rotate(-90 62.9 283.2)">C8</text>
<text x="66.5" y="283.2" transform="rotate(-90 66.5 283.2)">22p</text>
</g>
<g font-size="2.2" fill="#f00">
<text x="128.4" y="25.7" transform="rotate(-90 128.4 25.7)">S</text>
<text x="104.9" y="30.8" transform="rotate(-90 104.9 30.8)">V+</text>
<text x="112.5" y="30.5" transform="rotate(-90 112.5 30.5)">V-</text>
<text x="125.2" y="34.6" transform="rotate(-90 125.2 34.6)">Rk</text>
<text x="128.4" y="34.6" transform="rotate(-90 128.4 34.6)">Ak</text>
<text x="53.4" y="114.3" transform="rotate(-90 53.4 114.3)">D</text>
<text x="64.9" y="114.3" transform="rotate(-90 64.9 114.3)">S</text>
<text x="96.6" y="114.3" transform="rotate(-90 96.6 114.3)">D</text>
<text x="108.1" y="114.3" transform="rotate(-90 108.1 114.3)">S</text>
<text x="63.6" y="122.7" transform="rotate(-90 63.6 122.7)">G</text>
<text x="106.8" y="122.7" transform="rotate(-90 106.8 122.7)">G</text>
<text x="91.4" y="157.4" transform="rotate(-180 91.4 157.4)">LO</text>
<text x="76.8" y="162.4" transform="rotate(-180 76.8 162.4)">Vs</text>
<text x="77.5" y="167.5" transform="rotate(-180 77.5 167.5)">HO</text>
<text x="91.4" y="167.5" transform="rotate(-180 91.4 167.5)">In</text>
<text x="91.4" y="162.4" transform="rotate(-180 91.4 162.4)">Com</text>
<text x="77.2" y="172.6" transform="rotate(-180 77.2 172.6)">Vb</text>
<text x="91.4" y="172.6" transform="rotate(-180 91.4 172.6)">Vcc</text>
<text x="60.4" y="238.3" transform="rotate(-90 60.4 238.3)">PB4</text>
<text x="64.2" y="238.3" transform="rotate(-90 64.2 238.3)">PB3</text>
<text x="68.1" y="238.3" transform="rotate(-90 68.1 238.3)">PB2</text>
<text x="71.9" y="238.3" transform="rotate(-90 71.9 238.3)">PB1</text>
<text x="75.7" y="238.3" transform="rotate(-90 75.7 238.3)">PB0</text>
<text x="84.6" y="238.4" transform="rotate(-90 84.6 238.4)">PD6</text>
<text x="49" y="242.6" transform="rotate(-90 49 242.6)">PB7_SCL</text>
<text x="52.8" y="243.7" transform="rotate(-90 52.8 243.7)">PB6_MISO</text>
<text x="56.6" y="243.7" transform="rotate(-90 56.6 243.7)">PB5_MOSI</text>
<text x="47.1" y="246.4" transform="rotate(-90 47.1 246.4)">Vcc</text>
<text x="49" y="251.5" transform="rotate(-90 49 251.5)">/Reset</text>
<text x="54.1" y="251.5" transform="rotate(-90 54.1 251.5)">PD0_RxD</text>
<text x="57.9" y="251.5" transform="rotate(-90 57.9 251.5)">PD1_TxD</text>
<text x="63" y="251.5" transform="rotate(-90 63 251.5)">XTAL1</text>
<text x="66.8" y="251.5" transform="rotate(-90 66.8 251.5)">XTAL2</text>
<text x="73.1" y="251.5" transform="rotate(-90 73.1 251.5)">PD2</text>
<text x="76.9" y="251.5" transform="rotate(-90 76.9 251.5)">PD3</text>
<text x="80.8" y="251.5" transform="rotate(-90 80.8 251.5)">PD4</text>
<text x="84.6" y="251.5" transform="rotate(-90 84.6 251.5)">PD5</text>
<text x="86.5" y="246.9" transform="rotate(-90 86.5 246.9)">Gnd</text>
</g>
<g font-size="2.2">
<text x="63" y="110.5" transform="rotate(-90 63 110.5)">IRF730</text>
<text x="95.4" y="125.8" transform="rotate(-90 95.4 125.8)">IRF730</text>
</g>
<g font-size="1.7" fill="#408080">
<text x="106.2" y="28.8" transform="rotate(-90 106.2 28.8)">1</text>
<text x="110.7" y="28.8" transform="rotate(-90 110.7 28.8)">8</text>
<text x="124.7" y="25.6" transform="rotate(-90 124.7 25.6)">3</text>
<text x="122.7" y="33" transform="rotate(-90 122.7 33)">2</text>
<text x="130.4" y="33" transform="rotate(-90 130.4 33)">4</text>
<text x="76.4" y="93.4" transform="rotate(-90 76.4 93.4)">7</text>
<text x="76.4" y="103.1" transform="rotate(-90 76.4 103.1)">1</text>
<text x="53.5" y="116.4" transform="rotate(-90 53.5 116.4)">2</text>
<text x="65" y="116.4" transform="rotate(-90 65 116.4)">3</text>
<text x="96.7" y="116.4" transform="rotate(-90 96.7 116.4)">2</text>
<text x="108.1" y="116.4" transform="rotate(-90 108.1 116.4)">3</text>
<text x="61.2" y="122.2" transform="rotate(-90 61.2 122.2)">1</text>
<text x="104.3" y="122.2" transform="rotate(-90 104.3 122.2)">1</text>
<text x="70.6" y="158" transform="rotate(-180 70.6 158)">5</text>
<text x="96.4" y="158" transform="rotate(-180 96.4 158)">4</text>
<text x="70.6" y="163.1" transform="rotate(-180 70.6 163.1)">6</text>
<text x="96.4" y="163.1" transform="rotate(-180 96.4 163.1)">3</text>
<text x="70.6" y="173.3" transform="rotate(-180 70.6 173.3)">8</text>
<text x="70.6" y="168.2" transform="rotate(-180 70.6 168.2)">7</text>
<text x="96.4" y="173.3" transform="rotate(-180 96.4 173.3)">1</text>
<text x="96.4" y="168.2" transform="rotate(-180 96.4 168.2)">2</text>
<text x="33.8" y="207.9" transform="rotate(-90 33.8 207.9)">1</text>
<text x="36.4" y="207.9" transform="rotate(-90 36.4 207.9)">2</text>
<text x="38.9" y="207.9" transform="rotate(-90 38.9 207.9)">3</text>
<text x="41.5" y="207.9" transform="rotate(-90 41.5 207.9)">4</text>
<text x="44" y="207.9" transform="rotate(-90 44 207.9)">5</text>
<text x="46.5" y="207.9" transform="rotate(-90 46.5 207.9)">6</text>
<text x="49.1" y="207.9" transform="rotate(-90 49.1 207.9)">7</text>
<text x="51.6" y="207.9" transform="rotate(-90 51.6 207.9)">8</text>
<text x="54.2" y="207.9" transform="rotate(-90 54.2 207.9)">9</text>
<text x="56.7" y="208.7" transform="rotate(-90 56.7 208.7)">10</text>
<text x="48.8" y="234" transform="rotate(-90 48.8 234)">19</text>
<text x="52.6" y="234" transform="rotate(-90 52.6 234)">18</text>
<text x="56.4" y="234" transform="rotate(-90 56.4 234)">17</text>
<text x="60.2" y="234" transform="rotate(-90 60.2 234)">16</text>
<text x="64" y="234" transform="rotate(-90 64 234)">15</text>
<text x="67.8" y="234" transform="rotate(-90 67.8 234)">14</text>
<text x="71.6" y="234" transform="rotate(-90 71.6 234)">13</text>
<text x="75.4" y="234" transform="rotate(-90 75.4 234)">12</text>
<text x="84.3" y="234" transform="rotate(-90 84.3 234)">11</text>
<text x="45.3" y="245.6" transform="rotate(-90 45.3 245.6)">20</text>
<text x="89.4" y="242.6" transform="rotate(-90 89.4 242.6)">10</text>
<text x="48.5" y="253.3" transform="rotate(-90 48.5 253.3)">1</text>
<text x="53.8" y="253.3" transform="rotate(-90 53.8 253.3)">2</text>
<text x="57.7" y="253.3" transform="rotate(-90 57.7 253.3)">3</text>
<text x="62.7" y="253.3" transform="rotate(-90 62.7 253.3)">4</text>
<text x="66.5" y="253.3" transform="rotate(-90 66.5 253.3)">5</text>
<text x="72.9" y="253.3" transform="rotate(-90 72.9 253.3)">6</text>
<text x="76.7" y="253.3" transform="rotate(-90 76.7 253.3)">7</text>
<text x="80.5" y="253.3" transform="rotate(-90 80.5 253.3)">8</text>
<text x="84.3" y="253.3" transform="rotate(-90 84.3 253.3)">9</text>
</g>
<g font-size="1.7">
<text x="77" y="71.8" transform="rotate(-90 77 71.8)">Umid</text>
<text x="33.8" y="222.3" transform="rotate(-90 33.8 222.3)">PB3_MOSI</text>
<text x="44" y="222.3" transform="rotate(-90 44 222.3)">Reset</text>
<text x="49.1" y="222.3" transform="rotate(-90 49.1 222.3)">PB5_SCK</text>
<text x="35.8" y="242.6" transform="rotate(-90 35.8 242.6)">Vcc</text>
</g>
</svg>
